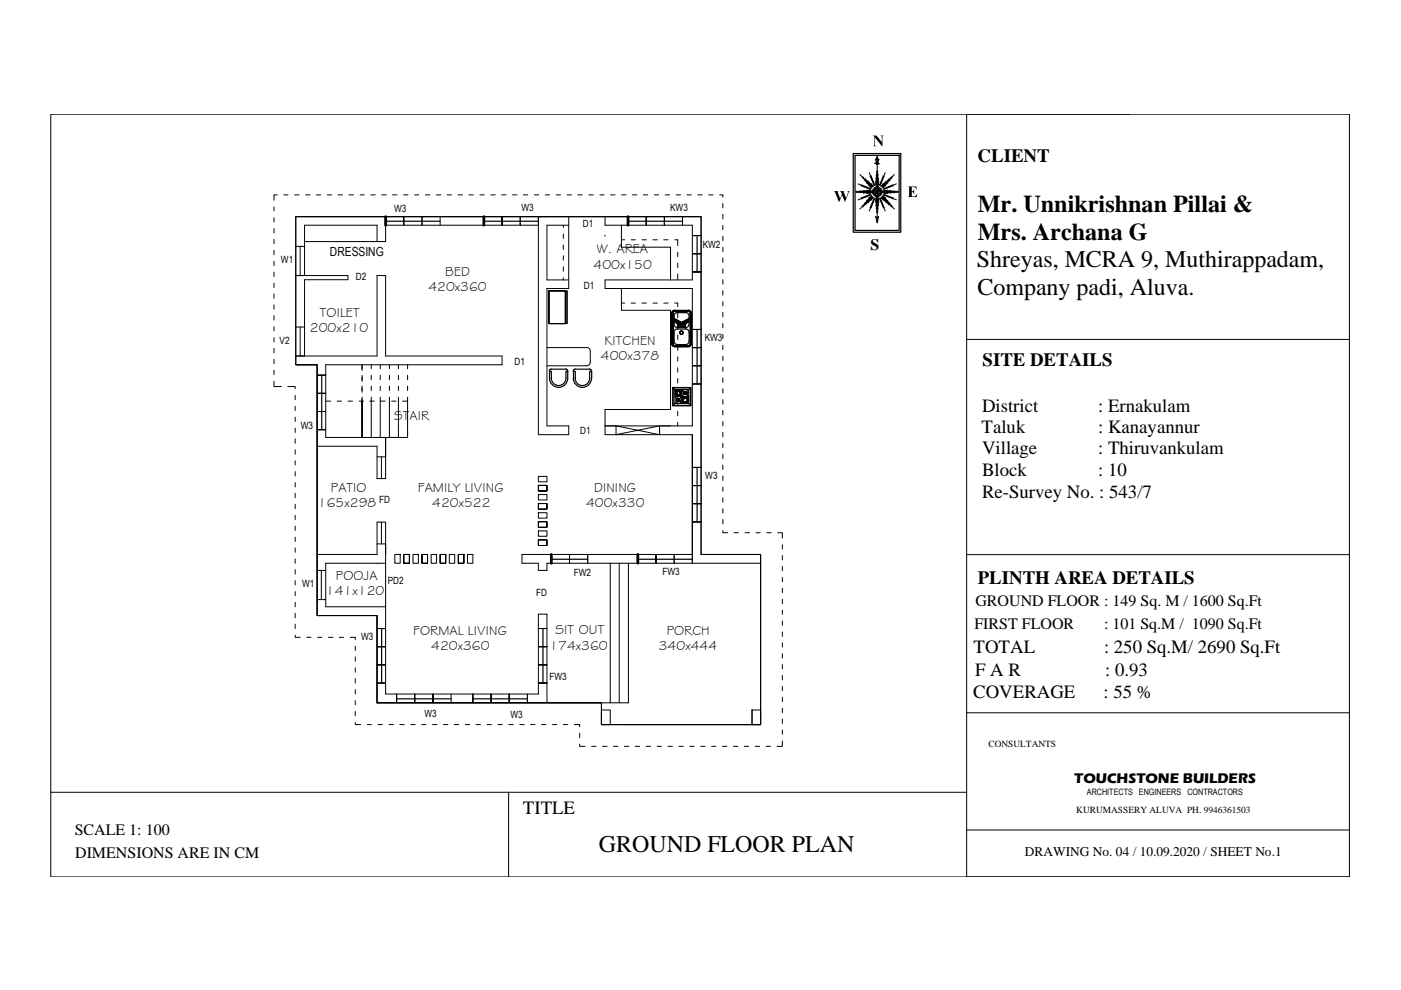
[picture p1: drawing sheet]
<svg xmlns="http://www.w3.org/2000/svg" width="297mm" height="210mm" viewBox="0 0 297 210" stroke-linecap="round" stroke-linejoin="round" font-family="sans-serif">
<!-- layer: AB WALL +210 -->
<g fill="none" stroke="#000" stroke-width=".21">
<path d="M58.1 43.9v.8M58.1 46.1v1M58.1 48.5v.9M58.1 50.8v.9M58.1 53.1v.9M58.1 55.4v.9M58.1 57.7v.9M58.8 41.3h-.7v1.2M60.2 41.3h.9M62.5 41.3h.9M62.7 45.9h85.9v71.7h12.7v36h-33.8v-4.6h-47.6v-18.5h-12.7v-53.2h-4.5zM62.7 58.4h11.1v.9h-9.2v16.2"/>
<path d="M62.7 45.9h85.9M62.7 52.2h1.9M63.6 52.2v6.2M64.8 41.3h.9M67.1 41.3h.9M69.4 41.3h.9M71.7 41.3h.9M74 41.3h.9M76.3 41.3h.9M78.6 41.3h1M79.9 51.2v-3.4h-15.3v10.6M81 41.3h.9"/>
<path d="M81.8 45.9v5.3h-17.2M81.8 47.8h32.3M83.2 41.3h1M85.6 41.3h.9M85.6 47.8v-1.9v1.9M87.9 41.3h.9M89.5 45.9v1.9M90.2 41.3h.9M92.5 41.3h.9M93.3 45.9v1.9M94.8 41.3h.9M97.1 41.3h1"/>
<path d="M99.5 41.3h.8M101.7 41.3h1M102.6 45.9v1.9M104.1 41.3h.9M106.4 41.3h.9M106.4 47.8v-1.9v1.9M108.7 41.3h.9M110.3 45.9v1.9M111 41.3h.9M113.3 41.3h.9M114.1 45.9v46.3h6.5v-1.9h-4.6v-29.1h4.6v-15.3M115.6 41.3h.9"/>
<path d="M117.9 41.3h.9M119.4 47.8v.4M119.4 49.6v.9M119.4 51.9v1M119.4 54.2v1M119.4 56.6v.9M119.4 58.9v.5M120.2 41.3h1M120.6 47.8h-4.6v11.6h4.6M122.5 41.3h1M124.9 41.3h.9M127.2 41.3h.9"/>
<path d="M128.3 50.1h.1M128.3 45.9v1.9h18.5v11.6h-18.5v1.8h18.5v29.1h-18.5h2.3v1.9l9.2-1.9v1.9l-9.2-1.9M129.5 41.3h.9M131.8 47.8v4.6h10.4v7M131.8 50.8h.6M131.8 41.3h.9M133.2 45.9v1.9M133.8 50.8h.9M134.1 41.3h.9M136.1 50.8h.9M136.4 41.3h.9M137 47.8v-1.9v1.9"/>
<path d="M138.4 50.8h1M138.7 41.3h.9M140.7 50.8h1M140.9 45.9v1.9M141 41.3h1M143.1 50.8h.6v1.3M143.4 41.3h.9M143.7 53.5v.9M143.7 55.8v.9M143.7 58.1v1.3M144.7 45.9v1.9M145.6 41.3h1"/>
<path d="M146.8 53.8h1.8M148 41.3h.9M148.6 50h-1.8h1.8M148.6 57.7h-1.8h1.8M150.3 41.3h.9M152.6 41.3h.7v.5M153.3 43.1v1M153.3 45.5v.9M153.3 47.8v.9M153.3 50.1v.9M153.3 52.4v.9M153.3 54.7v.9"/>
<path d="M153.3 57v1M153.3 59.3v.9M58.1 60v1M58.1 62.3v.9M58.1 64.6v1M58.1 66.9v1M58.1 69.3v.9M58.1 71.6v.9M58.1 73.9v.9M58.1 76.2v.9M58.1 78.5v.9M62.7 75.5h17.2v-17.1h1.9v17.1h24.6v1.8h-37.3v15.5h17.3v-8.6"/>
<path d="M62.7 77.3h4.5v53.2h12.7v18.5M62.7 69.3h1.9M63.6 69.3v6.2M69.1 79.5h-1.9h1.9M76.8 77.3v1.3M76.8 79.6v1.3M78.7 77.3v.9M78.7 79.6v.9M80.6 77.3v.9M80.6 79.6v.9M82.6 77.3v.9M82.6 79.6v.9"/>
<path d="M84.5 77.3v.9M84.5 79.6v.9M86.4 77.3v.9M86.4 79.6v.9M116.4 61.7v6.9h3.5v-6.9h-3.5h3.5v6.9h-3.5zM120 61.7h.3v6.9h-.3zM131.8 61.2v4.6h10.4v21h-13.9v5.4h18.5M131.8 64.3h.6M133.8 64.3h.9M136.1 64.3h.9M138.4 64.3h1M140.7 64.3h1"/>
<path d="M143.1 64.3h.6v.7M143.7 66.4v1M143.7 68.7v.9M143.7 71v1M143.7 73.4v.9M143.7 75.6v1M143.7 78v.9M146.8 73.7h1.8M148.6 69.9h-1.8h1.8M148.6 77.6h-1.8h1.8M153.3 61.6v1M153.3 64v.9"/>
<path d="M153.3 66.3v.9M153.3 68.6v.9M153.3 70.9v.9M153.3 73.2v.9M153.3 75.5v.9M153.3 77.8v.9M58.1 80.8v1.2h1.6M61 82h1.6v.4M62.6 83.8v1M62.6 86.1v.9M62.6 88.4v1M62.6 90.8v.9"/>
<path d="M62.6 93v1M62.6 95.4v.9M62.6 97.7v.9M62.6 100v.9M67.2 91.1h1.9M67.2 83.4h1.9M69.1 87.2h-1.9h1.9M69.1 85h1M71.5 85h.9M73.8 85h.9M76.1 85h1M76.8 85v7.8v-7.8"/>
<path d="M76.8 81.9v1.3M76.8 84.2v1.3M76.8 86.9v.9M76.8 89.2v.9M76.8 91.5v1.3M78.4 85h.9M78.7 81.9v.9M78.7 84.2v8.6M79.9 96.9h1.9M80.6 81.9v.9M80.6 84.2v8.6M80.7 85h1"/>
<path d="M80.9 96.9v4.6M81.8 92.8v8.7h-1.9v-6.9h-12.7M82.6 81.9v.9M82.6 84.2v8.6M83 85h1M84.5 81.9v.9M84.5 84.2v8.6M85.4 85h1M86.4 81.9v.9M142.2 90.3h-2.4v1.9M143.7 80.3v.9M143.7 82.6v.9"/>
<path d="M143.7 84.9v.9M143.7 87.2v.9M143.7 89.5v.8M146.8 92.2v27.2zM146.8 81.4h1.8M148.6 99.1h-1.8h1.8M153.3 80.1v1M153.3 82.4v1M153.3 84.8v.9M153.3 87v1M153.3 89.4v.9M153.3 91.7v.9"/>
<path d="M153.3 94v.9M153.3 96.3v.9M153.3 98.6v.9M62.6 102.3v1M62.6 104.6v.9M62.6 106.9v1M62.6 109.3v.9M62.6 111.5v1M62.6 113.9v.9M62.6 116.2v.9M62.6 118.5v.9M67.2 117.6h12.7v-6.9h1.9v36.5h32.3v-17h1.9v18.8"/>
<path d="M79.9 115.3h1.9M80.9 110.7v4.6M81.8 119.4h-12.7v9.3h12.7M83.7 117.6h1.2v1.8h-1.2zM85.6 117.6h1.2h-1.2v1.8h1.2v-1.8v1.8h-1.2zM87.6 117.6h1.1v1.8h-1.1zM89.5 117.6h1.1h-1.1v1.8h1.1v-1.8v1.8h-1.1zM91.4 117.6h1.2v1.8h-1.2zM93.3 117.6h1.2h-1.2v1.8h1.2v-1.8v1.8h-1.2zM95.3 117.6h1.1v1.8h-1.1zM97.2 117.6h1.2h-1.2v1.8h1.2v-1.8v1.8h-1.2zM99.1 117.6h1.2v1.8h-1.2z"/>
<path d="M114.1 114.5h1.9v1.2h-1.9v-1.2v1.2h1.9v-1.2zM114.1 112.6h1.9v1.1h-1.9zM114.1 110.6h1.9v1.2h-1.9v-1.2v1.2h1.9v-1.2zM114.1 108.7h1.9v1.2h-1.9zM114.1 106.8h1.9v1.2h-1.9v-1.2v1.2h1.9v-1.2zM114.1 104.9h1.9v1.1h-1.9zM114.1 102.9h1.9v1.2h-1.9v-1.2v1.2h1.9v-1.2zM114.1 101h1.9v1.2h-1.9zM116.9 117.6v1.8M120.7 119.4v-1.8v1.8M124.6 117.6v1.8M129.4 119.4v29.6"/>
<path d="M131.3 119.4v29.6M133.2 119.4v29.6h-53.3M135.2 117.6v1.8M139.1 119.4v-1.8v1.8M142.9 117.6v1.8M146.8 117.6h-36.1v1.8h3.4v1.5h1.9v-1.5h45.3M146.8 110.7h1.8M146.8 103h1.8M148.6 106.8h-1.8h1.8M153.3 112.5v.4h1M153.3 100.9v1M153.3 103.3v.8"/>
<path d="M153.3 105.5v1M153.3 107.9v.9M153.3 110.2v.9M155.6 112.9h1M158 112.9h.9M160.3 112.9h.9M161.3 117.6v36h-33.8v-3.1M161.3 117.6h-12.7v-71.7h-85.9v31.4h4.5v53.2h12.7v18.5M161.3 117.6v36h-33.8v-4.6h-47.6M162.6 112.9h.9M164.9 112.9h1v1.2M165.9 115.5v.9"/>
<path d="M165.9 117.8v.9M62.6 134.7v.4h1M62.6 120.8v.9M62.6 123.1v.9M62.6 125.4v.9M62.6 127.7v1M62.6 130v1M62.6 132.3v1M65 135.1h.9M67.2 120.9h1.9M67.2 127.1h1.9M67.3 135.1h1"/>
<path d="M68.1 120.9v6.2M69.7 135.1h.9M71.9 135.1h1M74.3 135.1h1v.5M75.3 137v.9M75.3 139.3v.9M79.9 137.1h1.9M81.8 133.3h-1.9h1.9M114.1 137.1h1.9M116 133.3h-1.9h1.9M165.9 120.1v.9M165.9 122.4v1"/>
<path d="M165.9 124.7v.9M165.9 127v1M165.9 129.4v.9M165.9 131.7v.9M165.9 134v.9M165.9 136.3v.9M165.9 138.6v.9M75.3 153.2v.4h1.2M75.3 141.6v.9M75.3 143.9v.9M75.3 146.2v1M75.3 148.5v.9"/>
<path d="M75.3 150.8v1M77.9 153.6h.9M79.9 144.8h1.9M80.2 153.6h.9M81.8 141h-1.9h1.9M82.5 153.6h.9M84.1 147.2v1.8M84.8 153.6h.9M87.1 153.6h.9M87.9 149v-1.8v1.8M89.4 153.6h.9M91.7 153.6h.9"/>
<path d="M91.8 149v-1.8v1.8M91.8 147.2v1.8M94 153.6h1M95.6 147.2v1.8M96.3 153.6h1M98.7 153.6h.9M100.3 147.2v1.8M100.9 153.6h1M103.3 153.6h.9M104.1 149v-1.8v1.8M105.6 153.6h.9M107.9 153.6h.9"/>
<path d="M108 149v-1.8v1.8M108 147.2v1.8M110.2 153.6h.9M111.8 147.2v1.8M112.5 153.6h.9M114.1 144.8h1.9M114.8 153.6h1M116 141h-1.9h1.9M117.2 153.6h.8M119.4 153.6h1M121.8 153.6h1.1v.5M122.9 157.8v.4h1.2"/>
<path d="M122.9 155.4v1M125.4 158.2h1M127.5 150.5h1.9v3.1h-1.9zM127.5 149v4.6h1.9M127.8 158.2h.9M130.1 158.2h.9M132.4 158.2h.9M134.7 158.2h.9M137 158.2h.9M139.3 158.2h.9M141.6 158.2h1M143.9 158.2h1"/>
<path d="M146.2 158.2h1M148.6 158.2h.9M150.9 158.2h.9M153.2 158.2h.9M155.5 158.2h.9M157.8 158.2h.9M159.4 150.5h1.9v3.1h-1.9zM159.4 150.5v3.1M160.1 158.2h1M162.4 158.2h.9M165.9 157.1v1.1h-1.2M165.9 140.9v.9"/>
<path d="M165.9 143.2v.9M165.9 145.5v.9M165.9 147.8v1M165.9 150.2v.9M165.9 152.4v1M165.9 154.8v.9M204.9 151.1h81.2M10.8 168h194.1M107.8 168v17.9M204.9 176h81.2"/>
</g>
<!-- layer: layer 2 -->
<g fill="none" stroke="#000" stroke-width=".25">
<path d="M142.6 82.2h3.9v3.8h-3.9zM142.7 86l.4-.4h2.9l.4 .4M142.7 82.2v3.8M142.7 82.2h3.7M142.7 86h3.7M142.7 82.2l.4 .4M143.1 82.6v3l.5-.6M143.1 82.6h2.9v3l-.4-.4M143.1 84.1h2.9M143.1 82.6l.3 .4M143.4 83.8l-.3 .3 .5 .5M144 85l.5 .6"/>
<path d="M144.2 83.7l.3 .4M144.5 82.6v3M144.5 84.1l.4 .4M144.5 82.6l.6 .5M144.5 82.6l-.3 .4M144.5 84.1l-.5 .5M144.9 85.2l-.4 .4M145.1 83.5l-.6 .6M145.5 83.6l.5 .5M146 84.1l-.3 .4M146.4 82.2v3.8M146.4 82.2l-.9 .9"/>
<circle cx="143.8" cy="83.3" r=".53"/>
<circle cx="143.8" cy="83.3" r=".49"/>
<circle cx="143.8" cy="84.8" r=".32"/>
<circle cx="143.8" cy="84.8" r=".23"/>
<circle cx="145.2" cy="84.8" r=".49"/>
<circle cx="145.2" cy="84.8" r=".53"/>
<circle cx="145.3" cy="83.3" r=".32"/>
<circle cx="145.3" cy="83.3" r=".23"/>
</g>
<g fill="#000" stroke="#000" stroke-width=".21">
<path d="M143.3 83.1h.1zM143.6 84.6h.2zM143.6 85h.4zM143.8 83.8h.3zM143.6 84.6h.4zM143.8 85h.2zM144.8 84.5h.1zM145.1 83.1h.2zM145.1 83.6h.4zM145.3 85.3h.3zM145.1 83.1h.4z"/>
<path d="M143.3 83.1l-.1 .3zM143.3 83.1v.3z"/>
<path d="M143.3 83.1l.1-.1zM143.4 83h.2l-.2 .1z"/>
<path d="M143.2 83.4l.2 .2zM143.2 83.4l.2 .2z"/>
<path d="M143.3 83.6l.1 .1zM143.3 83.6l.1 .1z"/>
<path d="M143.4 83h.2zM143.5 82.9h.3z"/>
<path d="M143.3 83.7l.3 .1zM143.3 83.7l.3 .1z"/>
<path d="M143.4 83.8h.4zM143.4 83.8h.4z"/>
<path d="M143.6 84.7l-.1 .1zM143.6 84.7v.1z"/>
<path d="M143.5 84.8l.2 .2zM143.5 84.8l.2 .2z"/>
<path d="M143.6 85h.2zM143.6 85h.2z"/>
<path d="M143.5 82.9h.6zM143.5 82.9h.6zM143.5 82.9h.6z"/>
<path d="M143.6 84.6h.2zM143.6 84.6h.2z"/>
<path d="M143.6 85h.2zM143.6 85h.2z"/>
<path d="M143.8 84.6l.2 .1zM143.8 84.6l.2 .1z"/>
<path d="M144 84.8l-.1 .2zM144 84.8v.2z"/>
<path d="M143.8 85h.2zM143.8 85h.2z"/>
<path d="M143.8 82.9l.3 .1zM143.8 82.9l.3 .1z"/>
<path d="M144 83.8l.2-.1zM144.2 83.7l-.1 .1z"/>
<path d="M143.8 84.6h.2zM143.8 84.6h.2z"/>
<path d="M143.9 84.7l.2 .1zM143.9 84.7l.2 .1z"/>
<path d="M143.5 83.8h.6zM143.5 83.8h.6zM143.5 83.8h.6z"/>
<path d="M144 83l.2 .1zM144 83l.2 .1z"/>
<path d="M144.2 83.1h.1zM144.2 83.1h.1z"/>
<path d="M144.2 83.4v.2zM144.2 83.4l.1 .2z"/>
<path d="M144.2 83.1l.1 .3zM144.2 83.1l.1 .3z"/>
<path d="M144.8 84.6l-.1 .2zM144.8 84.6v.2z"/>
<path d="M144.8 84.5l.1-.1zM144.9 84.4h.1l-.1 .1z"/>
<path d="M144.7 84.8l.2 .2zM144.7 84.8l.2 .2z"/>
<path d="M144.8 85l.1 .1zM144.8 85l.1 .1z"/>
<path d="M144.9 84.4h.1zM145 84.4h.3z"/>
<path d="M144.8 85.1l.2 .1zM144.8 85.1l.2 .1z"/>
<path d="M144.9 85.2l.4 .1zM144.9 85.2l.4 .1z"/>
<path d="M145.1 83.2l-.1 .2zM145.1 83.2v.2z"/>
<path d="M145.1 83.1h.2zM145.1 83.1h.2z"/>
<path d="M145 83.4l.2 .1zM145 83.4l.2 .1z"/>
<path d="M145.1 83.5l.2 .1zM145.1 83.5l.2 .1z"/>
<path d="M145.1 83.6h.2zM145.1 83.6h.2z"/>
<path d="M145 84.4h.6zM145 84.4h.6zM145 84.4h.6z"/>
<path d="M145.3 83.1h.3zM145.3 83.1h.3z"/>
<path d="M145.3 83.6h.3zM145.5 83.5l.1 .1z"/>
<path d="M145.3 83.1l.3 .1zM145.3 83.1l.3 .1z"/>
<path d="M145.6 83.4l-.1 .1zM145.6 83.4v.1z"/>
<path d="M145.3 84.4h.3zM145.3 84.4h.3z"/>
<path d="M145.6 85.1l-.1 .1zM145.6 85.1v.1z"/>
<path d="M145.3 83.6h.2zM145.3 83.6h.3z"/>
<path d="M145 85.3h.6zM145 85.3h.6zM145 85.3h.6z"/>
<path d="M145.5 83.2l.1 .2zM145.5 83.2l.1 .2z"/>
<path d="M145.5 84.4l.2 .1zM145.5 84.4l.2 .1z"/>
<path d="M145.6 84.5l.2 .1zM145.6 84.5l.2 .1z"/>
<path d="M145.7 84.8v.2zM145.7 84.8l.1 .2z"/>
<path d="M145.7 84.6l.1 .2zM145.7 84.6l.1 .2z"/>
</g>
<!-- layer: furniture -->
<g fill="none" stroke="#000" stroke-width=".25">
<path d="M116.9 78.2l-.4 .4M116.9 78.3h3.1M120 78.2l.3 .2a3.8 3.8 0 0 1-.5 3.2 1.93 1.93 0 0 1-2.1 .4 1.93 1.93 0 0 1-1.2-1.8v-1.5M120.4 78.8l-.4-.1a3.4 3.4 0 0 1-.6 2.7 1.54 1.54 0 0 1-1.7 .2 1.54 1.54 0 0 1-.8-1.4v-1.3l-.2-.2-.2 .1M121.6 78.7v1.5M121.9 78.8l-.2-.1-.1 .1M122 78.2l-.4 .4M122 78.3h3M122 78.9v1.3M125 78.2l.4 .4M125.4 78.8l-.3-.1a3.4 3.4 0 0 1-.7 2.7 1.54 1.54 0 0 1-1.6 .2 1.54 1.54 0 0 1-.9-1.4M125.4 78.7v1.5"/>
<path d="M142.4 72.9l.2 .4 .4 .2M142.5 72.9v-6.5v6.5M142.7 72.9v-6.5v6.5M142.7 72.9l.4 .4h2.9l.4-.4M142.9 67.4h.1M142.9 68.7a.78 .78 0 0 0 .7 .8M142.9 68.2h.1M142.9 67.1v.3M142.9 68.3v.4M142.9 70.5v1.8M142.9 67.5l1.4 .7M143 68.1l.8 .5v.8"/>
<path d="M143 67.8l1.1 .8M143 68.2l.6 .4M143 67.7l-.1 .1M143 68l-.1 .1M143 67.7l1.3 .7v1M143 68l.9 .5M143 65.8l-.4 .2-.2 .4M143.1 66h2.9h-2.9M143.1 73.3h2.9M143.1 66l-.4 .4M143.1 65.8h2.9h-2.9M143.1 73.5h2.9"/>
<path d="M143.5 68.6l.2 .2M143.7 69.4l-.1 .1M143.7 68.8v.7M143.7 66.3a.78 .78 0 0 0-.8 .7M143.7 69.7a.78 .78 0 0 0-.8 .8M143.7 66.3h1.6M143.7 69.8h1.6M143.8 69.4h.1M143.8 68.4l.1 .2M144 68.6v.8M144.1 69.4h.1M144.1 68.6v.8"/>
<path d="M144.3 68.2l.1 .2M144.4 69.4h.1M144.5 68.4v1M144.6 68.4v1M144.7 68.2l-.1 .2M144.8 69.4h.1M144.8 68.5v.9M144.8 68.3l-.1 .2M144.9 68.6v.8M145 69.4h.2M145 68.6v.8M145.2 68.4l-.2 .2"/>
<path d="M145.2 68.7v.7M145.3 68.5l-.1 .2M145.3 69.7a.78 .78 0 0 1 .8 .8v1.8a.78 .78 0 0 1-.8 .8h-1.6a.78 .78 0 0 1-.8-.8M145.3 66.3a.88 .88 0 0 1 .8 1.1M145.3 68.8v.7M146 65.8a.61 .61 0 0 1 .6 .6M146 66l.4 .4M146 67.7l.1 .1-1.2 .8M146 68l.1 .1M146 67.7l-1.1 .6M146 68l-.8 .5M146.1 68.2l-.8 .6"/>
<path d="M146.1 68.1l-.8 .4M146.1 68.3h.1M146.1 68.3a.82 .82 0 0 1-.8 1.1M146.1 67.4h.1M146.1 67.5l-1.4 .7M146.4 66.4v6.5v-6.5M146.6 72.9v-6.5v6.5M146.6 72.9l-.1 .3-.4 .3h-3M121.6 80.2a1.93 1.93 0 0 0 1.9 1.9 1.93 1.93 0 0 0 1.9-1.9"/>
<circle cx="144.5" cy="70.5" r=".36"/>
<circle cx="144.5" cy="70.5" r=".32"/>
</g>
<!-- layer: 0 -->
<g fill="none" stroke="#000" stroke-width=".21">
<path d="M239.5 24.2h-228.7v161.7h275.3v-161.7h-81.2v161.7h81.2M81.8 45.9v1.9M102.6 45.9v1.9M133.2 45.9v1.9M146.8 53.8h1.8M116 73.7h8.4M116 77.6h8.4M124.4 73.7a.78 .78 0 0 1 .8 .7M125.2 76.8a.78 .78 0 0 1-.8 .8M125.2 74.5v2.3M146.8 73.7h1.8M204.9 72h81.2"/>
<path d="M67.2 83.4h1.9M67.2 91.1h1.9M146.8 81.4h1.8M116.9 117.6v1.8M135.2 117.6v1.8M146.8 103h1.8M146.8 110.7h1.8M204.9 117.6h81.2M79.9 137.1h1.9M114.1 137.1h1.9M79.9 144.8h1.9M84.1 147.2v1.8"/>
<path d="M100.3 147.2v1.8M114.1 144.8h1.9"/>
</g>
<g fill="none" stroke="#000" stroke-width=".25">
<path d="M81.8 46.9h11.5M102.6 46.9h11.5M133.2 46.9h11.5M147.8 50v7.7M68.2 79.5v11.6M147.8 69.9v11.5M147.8 99.1v11.6M116.9 118.6h7.7M135.2 118.6h11.6M80.9 133.3v11.5M115.1 133.3v11.5M84.1 148.2h11.5"/>
<path d="M100.3 148.2h11.5"/>
</g>
<!-- layer: AB WALL +210 -->
<path d="M81.8 45.9v1.9M102.6 45.9v1.9M133.2 45.9v1.9M116.9 117.6v1.8M135.2 117.6v1.8" fill="none" stroke="#000" stroke-width=".59"/>
<!-- layer: 0 -->
<path d="M185.1 28.7h.8l1.1 1.4v-1.1l-.4-.3h.8l-.3 .3v2.1l-1.6-1.9v1.6l.4 .2h-.8l.3-.3v-1.7zM192.4 39.5h1.9v.7l-.3-.5h-.7v.9l.3-.1 .2-.5v1.2l-.2-.4-.3-.1v.9h.7l.5-.5-.1 .7h-2l.4-.3v-1.8zM176.8 40.5h1l-.2 .1v.2l.5 1.2 .4-.8-.2-.5-.3-.2h1.1l-.2 .2 .5 1.3 .3-1a.29 .29 0 0 0 .1-.3 .29 .29 0 0 0-.2-.2l.6 .1-.3 .2-.7 2-.7-1.4-.6 1.4-.8-1.9z" fill="#000"/>
<!-- layer: Lines -->
<g fill="none" stroke="#000" stroke-width=".21">
<path d="M181.9 39l2.7 1.1M182.3 37l2.6 2.6M182.6 39.4l2 .8M182.6 39.2l2.1 .8M182.8 37.7l2.1 2M183 37.5l2 2.1M183.2 38.2l1.6 1.6M183.5 37.9l1.6 1.6M183.7 38.8l1.1 1M184.1 38.4l1 1.1M184.2 39.4l.6 .5M184.3 36.6l1.1 2.7"/>
<path d="M184.5 37.3l.8 2.1M184.7 38.9l.5 .6M184.7 37.3l.8 2M185.6 38.5l.1 .7M185.7 37.8l.1 1.4M185.8 37v2.2M185.8 39.4l-.2 .4-.3 .1 .3 .4-.4-.3-.1 .3-.4 .2M185.8 36.3l.1 2.9M186 33.2l.2 .7 .2-.2-.4 .8zM186 33.2v1.3l-.4-.8 .2 .2zM186 39.4l.2 .6 .2-.1-.4 .8M186 39.4v1.3l-.4-.8 .2 .1z"/>
<path d="M186 34.8v4.4M186 39.4v2.6M186.1 39.4l.2 .4 .3 .1-.3 .4 .5-.3 .2 .4 .3 .1M186.1 36.3v2.9M186.2 37l-.1 2.2M186.3 37.8l-.1 1.4M186.4 38.5l-.1 .7M187.3 38.9l-.5 .6M187.3 37.3l-.8 2M187.5 37.3l-.9 2.1M187.7 36.6l-1.2 2.7M187.8 39.4l-.6 .5"/>
<path d="M187.8 38.4l-1 1.1M188.3 38.8l-1.1 1M188.4 37.9l-1.5 1.6M188.7 38.2l-1.6 1.6M189 37.5l-2 2.1M189.2 37.7l-2.1 2M189.3 39.2l-2 .8M189.4 39.4l-2.1 .8M189.6 37l-2.6 2.6M190 39l-2.7 1.1M181.4 40.7h3.1M181.6 40.5l2.9 .1"/>
<path d="M182.3 40.5h2.2M183.1 40.4l1.4 .1M183.8 40.3l.7 .1M184.2 42l.6-.5-1.1 1M184.5 40.8h-2.9M184.5 40.8l-2.2 .1M184.5 41l-.7 .1M184.5 40.9l-1.4 .1M184.6 41.2l-2 .8M184.6 41.2l-2.7 1.2M184.7 41.3l-2.1 .9M184.7 40.7h1.3l-.8 .4 .1-.2z"/>
<path d="M184.7 40.7l.6-.2-.1-.2 .8 .4M184.7 40.8l.4 .2 .1 .3 .4-.3-.3 .5 .4 .2 .1 .3M184.7 40.7h2.6M184.8 41.6l-1.6 1.5M184.9 41.7l-2.1 2M184.9 41.7l-2.6 2.6M185 41.8l-2 2.1M185.1 41.8l-1.6 1.6M185.1 41.9l-1 1.1M185.2 41.9l-.5 .6M185.3 42l-.8 2M185.4 42l-1.1 2.7"/>
<path d="M185.5 42l-.8 2.1M185.6 45.9l.2 .2h.3l.2-.2-.3 1.3zM185.7 42.1l-.1 .8M185.8 42.1l-.1 1.5M185.8 42.1v2.2M185.9 42.1l-.1 3M186 40.7l.7 .4v-.2l.6-.2M186 40.7l.4 .7h-.2l-.2 .6zM186 40.7l-.4 .7h.2l.2 .6M186 42.2v5M186 40.6l.7-.3v.2l.6 .2h-1.3zM186.1 42.1v3"/>
<path d="M186.1 42.1l.1 2.2M186.2 42.1l.1 1.5M186.3 42.1l.1 .8M186.5 42l.8 2.1M186.5 42l1.2 2.7M186.6 42l.9 2M186.8 41.9l.5 .6M186.8 41.9l1 1.1M186.9 41.8l1.5 1.6M187 41.8l2 2.1M187 41.7l2.6 2.6M187.1 41.7l2.1 2"/>
<path d="M187.1 41.6l1.6 1.5M187.2 41.5l1.1 1M187.2 41.5l.6 .5M187.3 40.8l-.3 .1-.2 .4-.5-.3 .3 .5-.4 .2-.1 .3M187.3 41.3l2 .9M187.3 41.2l2.1 .8M187.3 41.2l2.7 1.2M187.4 40.8h3M187.4 41l.8 .1M187.4 40.8l2.2 .1M187.4 40.9l1.5 .1M187.5 40.7h3.1"/>
<path d="M188.2 40.3l-.8 .1M188.9 40.4l-1.5 .1h2.2M190.4 40.5l-3 .1"/>
</g>
<g fill="none" stroke="#000" stroke-width=".25">
<path d="M180.9 32.6h10.1v16.6h-10.1zM181.3 32.9h9.3v16h-9.3z"/>
<circle cx="186" cy="34.6" r=".15"/>
</g>
<g fill="#000" stroke="#000" stroke-width=".21">
<path d="M185.9 34.7h.2zM185.9 34.6h.2z"/>
<path d="M185.9 34.6l.2 .1zM185.9 34.6l.2 .1z"/>
<path d="M185.9 34.7l.2 .1zM185.9 34.8h.2z"/>
</g>
<g font-size="5.1">
<text x="207.3" y="45">Mr. Unnikrishnan Pillai &amp;</text>
<text x="207.3" y="50.8">Mrs. Archana G</text>
<text x="207.1" y="56.6">Shreyas, MCRA 9, Muthirappadam,</text>
<text x="207.2" y="62.5">Company padi, Aluva.</text>
<text x="127" y="180.6">GROUND FLOOR PLAN</text>
</g>
<g font-size="4">
<text x="207.3" y="34.4">CLIENT</text>
<text x="208.3" y="77.7">SITE DETAILS</text>
<text x="208.2" y="87.2">District</text>
<text x="232.8" y="87.2">: Ernakulam</text>
<text x="208.1" y="91.8">Taluk</text>
<text x="232.8" y="91.8">: Kanayannur</text>
<text x="208.2" y="96.4">Village</text>
<text x="208.2" y="100.9">Block</text>
<text x="232.8" y="96.4">: Thiruvankulam</text>
<text x="232.8" y="100.9">: 10</text>
<text x="208.2" y="105.5">Re-Survey No. : 543/7</text>
<text x="207.3" y="123.9">PLINTH AREA DETAILS</text>
<text x="206.4" y="138.4">TOTAL</text>
<text x="206.7" y="143.4">F A R</text>
<text x="234.1" y="138.4">: 250 Sq.M/ 2690 Sq.Ft</text>
<text x="234.3" y="143.4">: 0.93</text>
<text x="206.3" y="148">COVERAGE</text>
<text x="234" y="148">: 55 %</text>
<text x="110.9" y="172.6">TITLE</text>
</g>
<g font-size="3.4">
<text x="184.6" y="53">S</text>
<text x="206.8" y="128.5">GROUND FLOOR : 149 Sq. M / 1600 Sq.Ft</text>
<text x="206.6" y="133.3">FIRST FLOOR</text>
<text x="234.1" y="133.3">: 101 Sq.M / 1090 Sq.Ft</text>
<text x="15.8" y="177.1">SCALE 1: 100</text>
<text x="15.9" y="181.9">DIMENSIONS ARE IN CM</text>
</g>
<text font-size="3" x="227.8" y="166">TOUCHSTONE BUILDERS</text>
<g font-size="2.8">
<text x="126.5" y="53.7">W. AREA</text>
<text x="94.4" y="58.5">BED</text>
<text x="125.8" y="56.9">400x150</text>
<text x="90.8" y="61.7">420x360</text>
<text x="65.7" y="70.5">200x210</text>
<text x="67.8" y="67.3">TOILET</text>
<text x="127.4" y="76.4">400x378</text>
<text x="128.2" y="73.2">KITCHEN</text>
<text x="83.6" y="89.1">STAIR</text>
<text x="67.4" y="107.5">165x298</text>
<text x="70.2" y="104.3">PATIO</text>
<text x="88.6" y="104.3">FAMILY LIVING</text>
<text x="91.6" y="107.5">420x522</text>
<text x="124.3" y="107.5">400x330</text>
<text x="126" y="104.3">DINING</text>
<text x="71.2" y="122.9">POOJA</text>
<text x="69.1" y="126.2">141x120</text>
<text x="87.6" y="134.6">FORMAL LIVING</text>
<text x="91.4" y="137.8">420x360</text>
<text x="116.5" y="137.8">174x360</text>
<text x="117.8" y="134.5">SIT OUT</text>
<text x="139.7" y="137.9">340x444</text>
<text x="141.4" y="134.6">PORCH</text>
<text x="217.3" y="181.5">DRAWING No. 04 / 10.09.2020 / SHEET No.1</text>
</g>
<text font-size="2.7" x="69.9" y="54.4">DRESSING</text>
<g font-size="2.1">
<text x="83.6" y="45">W3</text>
<text x="110.6" y="44.8">W3</text>
<text x="142.1" y="44.7">KW3</text>
<text x="123.6" y="48.2">D1</text>
<text x="149" y="52.5">KW2</text>
<text x="59.6" y="55.8">W1</text>
<text x="75.5" y="59.4">D2</text>
<text x="123.8" y="61.3">D1</text>
<text x="59.3" y="72.9">V2</text>
<text x="109.1" y="77.4">D1</text>
<text x="149.4" y="72.3">KW3</text>
<text x="63.8" y="91">W3</text>
<text x="123" y="92.1">D1</text>
<text x="149.5" y="101.6">W3</text>
<text x="80.4" y="106.7">FD</text>
<text x="64.1" y="124.4">W1</text>
<text x="82.2" y="123.9">PD2</text>
<text x="121.6" y="122.2">FW2</text>
<text x="140.4" y="121.8">FW3</text>
<text x="113.7" y="126.4">FD</text>
<text x="76.6" y="135.7">W3</text>
<text x="116.5" y="144.1">FW3</text>
<text x="90" y="152">W3</text>
<text x="108.2" y="152.2">W3</text>
</g>
<g font-size="2">
<text x="209.6" y="158.4">CONSULTANTS</text>
<text x="228.2" y="172.4">KURUMASSERY ALUVA PH. 9946361503</text>
</g>
<text font-size="1.9" x="230.4" y="168.6">ARCHITECTS ENGINEERS CONTRACTORS</text>
</svg>
